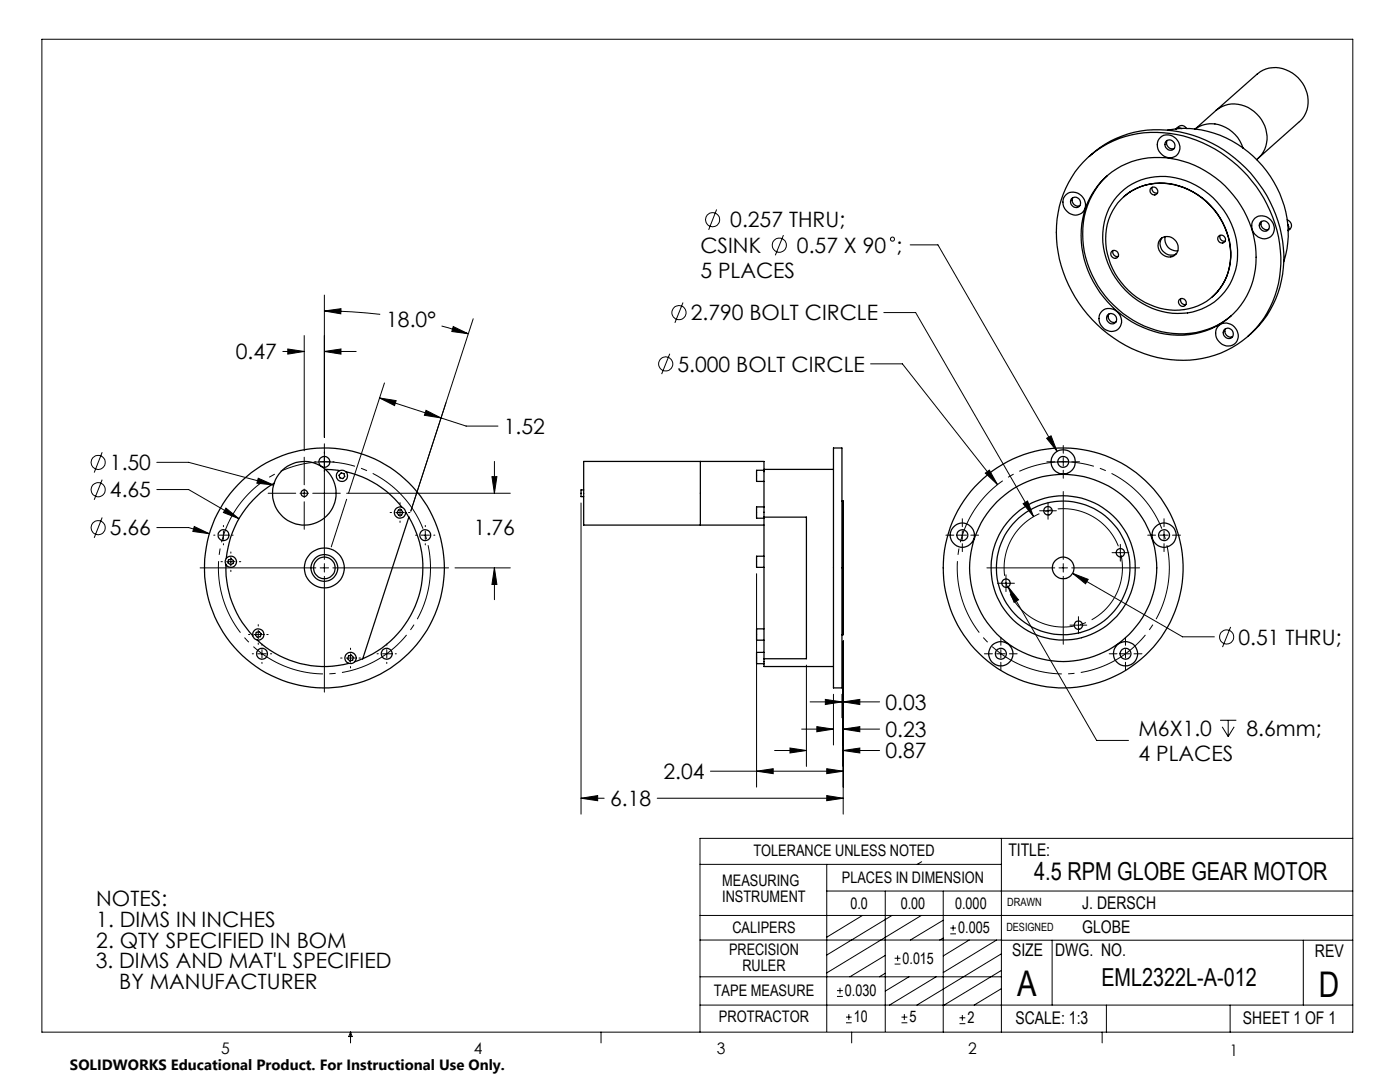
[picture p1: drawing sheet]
<svg xmlns="http://www.w3.org/2000/svg" width="279mm" height="216mm" viewBox="0 0 279 216" stroke-linecap="round" stroke-linejoin="round" font-family="sans-serif">
<g fill="none" stroke="#000" stroke-width=".2">
<path d="M8.4 7.8h261.6v198.2h-261.6zM64.7 58.9v28.4M143 41.8l-1.6 4.1M156.4 46.9l-1.7 4M181.6 48.9h5.6l23.8 41.2M56.4 70.1h4.3M57.4 69.6l3.3 .5-3.3 .6zM60.7 67v23M64.7 62.1l3.4-.5-.1 1zM64.7 62.1a98.5 98.5 0 0 1 11.2 .6M64.7 70.1l3.4-.5v1.1zM64.7 70.1h6.4"/>
<path d="M75.7 79.4l17.3 5.6h6.4M75.7 79.4l3.4 .5-.4 1zM76.7 76.4l-7.1 22M88.1 65.1l5.4 1.5M90.5 65.2l3 1.4-3.3-.5zM94.4 63.6l-12.4 38.4M133.7 70.6l-1.7 4M136.3 60.4l-1.6 4M173.7 72.6h6.4l19 24.1M176.4 62.4h6.3l23.6 40.7M20.4 90.2l-1.6 4.1M20.4 95.7l-1.6 4"/>
<path d="M31.3 92.3h6.3l17 4.5M31.3 97.7h6.3l10.1 5.8M51.5 95.4l3.1 1.4-3.3-.4zM53.5 98.4h5.5M59.9 98.4h1.7M60.7 91.2v5.5M60.7 97.6v1.7M62.4 98.4h5.5M62.8 92.1h.2M63.9 92.1h1.7M64.7 88.5v23.1M66.4 92.1h.3"/>
<path d="M69.2 99.6l-3.1 9.5M69.2 98.4h32.6M85 81.9l3 1.5-3.3-.5zM98.2 95.1h1l-.5 3.3zM98.7 92.1v6.3M196.6 94.4l.8-.6 1.7 2.9zM208.9 87.5l.9-.5 1.2 3.1zM208.9 92.1h1.6M211.3 92.1h1.7M212.2 88.9v1.6M212.2 91.3v1.7M212.2 93.8v1.6"/>
<path d="M212.2 98.1v13.5M213.9 92.1h1.5M20.4 103.3l-1.6 4M31.3 105.3h6.3l4.2 1.2M38.8 105.1l3 1.4-3.3-.5zM39.9 113.3h23.1M42.7 106.8h.2M43.7 106.8h1.7M44.1 112.1h.3M44.6 104.8v.3M44.6 105.9v1.7M44.6 108.5v.2"/>
<path d="M45.1 101.4l2.6 2.1-3.1-1.2zM45.2 112.1h1.7M46.1 110.1v.3M46.1 111.2v1.7M46.1 113.8v.3M46.3 106.8h.2M47.8 112.1h.2M60.7 100.1v5.5M63.9 113.3h1.7M64.7 112.5v1.7M64.7 115v23.1M66.4 113.3h23.1"/>
<path d="M77.9 102.3h.2M79 102.3h1.7M79.8 100.3v.3M79.8 101.4v1.7M79.8 104v.2M81.5 102.3h.3M82.9 106.8h.3M84 106.8h1.7M84.9 104.8v.3M84.9 105.9v1.7M84.9 108.5v.2M86.6 106.8h.2"/>
<path d="M90.8 113.3h11M98.7 113.3v6.4M98.7 113.3l.5 3.3h-1zM116 100.4v62.1M151 114.5v42.6M188.8 106.8h1.6M191.2 106.8h1.7M192.1 103.5v1.6M192.1 105.9v1.7M192.1 108.5v1.6M193.7 106.8h1.6M197 113.3h13.5"/>
<path d="M199.1 116.4h3.4M200.8 114.7v3.3M201.2 117.1l2.1 2.6-.9 .5zM201.2 117.1l17.7 30.6h6.3M204.2 100.5l.9-.5 1.2 3.1zM207.5 101.9h3.3M209.2 100.2v3.4M211.3 113.3h1.7M212.2 112.5v1.7M212.2 115v13.6M213.9 113.3h13.5M214.1 114.4l3.1 1.2-.6 .9z"/>
<path d="M214.1 114.4l21.9 12.7h6.4M221.9 110.3h3.4M223.6 108.6v3.4M229.1 106.8h1.5M231.5 106.8h1.7M232.3 103.5v1.6M232.3 105.9v1.7M232.3 108.5v1.6M234 106.8h1.6M49.6 126.6h.2M50.3 130.5h.3M50.7 126.6h1.7"/>
<path d="M51.4 130.5h1.7M51.5 124.6v.3M51.5 125.8v1.7M51.5 128.3v.3M52.3 128.5v.3M52.3 129.6v1.7M52.3 132.2v.2M53.2 126.6h.3M54 130.5h.2M68 131.3h.3M69.1 131.3h1.7M70 129.3v.3"/>
<path d="M70 130.5v1.7M70 133v.3M71.6 131.3h.3M75.2 130.5h.3M76.3 130.5h1.7M77.2 128.5v.3M77.2 129.6v1.7M77.2 132.2v.2M78.9 130.5h.2M160.9 132.7v20.2M164.7 139.6l3.3 .5-3.3 .5zM166.3 138.5v10.2"/>
<path d="M168 138.5v4.7M168.3 127.9v34.6M196.5 130.5h1.5M198.9 130.5h1.7M199.7 127.2v1.6M199.7 129.6v1.7M199.7 132.2v1.5M201.4 130.5h1.6M213.5 124.7h3.4M215.2 123v3.4M221.4 130.5h1.5M223.8 130.5h1.7"/>
<path d="M224.6 127.2v1.6M224.6 129.6v1.7M224.6 132.2v1.5M226.3 130.5h1.6M245.6 125.1l-1.6 4M116 159.3l3.3-.5v1zM116 159.3h4.6M131.2 159.3h37.1M141.8 153.9h26.5M151 153.9l3.3-.5v1zM154.6 149.8h6.3M157.7 149.3l3.2 .5-3.2 .4z"/>
<path d="M160 145.5h6.3M161.7 140.1h6.3M163 145l3.3 .5-3.3 .5zM165 158.8l3.3 .5-3.3 .5zM165 153.4l3.3 .5-3.3 .5zM168.3 149.8l3.3-.5v.9zM168.3 145.5l3.3-.5v1zM168.3 140.1l3.3-.5v1zM168.3 149.8h7.2M168.3 145.5h7.2M168.3 140.1h7.2M243.5 143.7h3.2"/>
<path d="M243.9 145l1.2 2M245.1 143.7v3.3M246.3 145l-1.2 2M139.7 172.5h60.1M165 177.8h105M165 172.5v33.3M176.7 177.8v28M183.9 171.9l-.8 .6M188.2 177.8v28.2M199.8 167.3v38.7M270 167.3h-130.3v38.7M139.7 182.7h130.3"/>
<path d="M139.7 187.6h60.2M139.7 194.9h60.1M167 198.8h1.2M167 197.7h1.2M167.6 197.1v1.2M172.1 182.7l-7.1 4.3M176.7 194.2l-1.2 .7M176.7 190.6l-7.1 4.3M178 182.7l-13 7.9M178.5 192.4h1.2M178.5 191.2h1.2M179.1 190.6v1.2"/>
<path d="M181.4 194.9l-4.7 2.9M183.9 182.7l-18.9 11.4M186.8 194.9l-9.3 5.7M188.2 183.6l-6.5 4M188.2 187.2l-.7 .4M189.7 186.3h1.1M189.7 185.2h1.1M190.2 184.6v1.1M193.4 187.6l-5.2 3.1M198.9 187.6l-10.7 6.5M199.8 187.6h70.2M199.8 197.3l-5.4 3.3"/>
<path d="M199.8 193.6l-11.6 7.1M199.8 190.3l-16.8 10.3M210 187.6v13M260.1 187.6v13M70 206v2.1M70 206l.3 .8h-.7zM119.9 206v2.1M139.7 200.6h130.3M168.8 204.1h1.2M168.8 203h1.2M169.4 202.4v1.1M170 206v2.1"/>
<path d="M179.9 204.1h1.2M179.9 203h1.2M180.5 202.4v1.1M191.5 204.3h1.2M191.5 203.1h1.2M192.1 202.5v1.2M220 206v2.1M220.8 200.6v5.4M245.5 200.6v5.4"/>
<circle cx="142.2" cy="43.8" r="1.41"/>
<circle cx="155.5" cy="48.9" r="1.42"/>
<circle cx="178.1" cy="47.7" r=".41"/>
<circle cx="132.9" cy="72.6" r="1.41"/>
<circle cx="135.5" cy="62.4" r="1.41"/>
<circle cx="19.6" cy="97.7" r="1.4"/>
<circle cx="19.6" cy="92.3" r="1.4"/>
<circle cx="19.6" cy="105.3" r="1.41"/>
<circle cx="244.8" cy="127.1" r="1.41"/>
</g>
<path d="M85 107.1a21.2 21.2 0 0 0-35.4-8.5 21.2 21.2 0 0 0 9.5 35.1 21.2 21.2 0 0 0 26.2-25.3l-.3-1.3M232.4 107.1a21.2 21.2 0 0 0-35.4-8.5 21.2 21.2 0 0 0 9.6 35.1 21.2 21.2 0 0 0 26.2-25.3l-.4-1.3" fill="none" stroke="#000" stroke-width=".2" stroke-dasharray="15.2 1.3 1.3 1.3" stroke-dashoffset="-1.7" stroke-linecap="butt"/>
<path d="M223.5 109.9a11.8 11.8 0 0 0-19.7-4.9 11.8 11.8 0 0 0 5.1 19.7 11.8 11.8 0 0 0 14.8-13.9l-.2-.9" fill="none" stroke="#000" stroke-width=".2" stroke-dasharray="15.2 1.3 1.3 1.3" stroke-dashoffset="-.9" stroke-linecap="butt"/>
<g fill="#000">
<path d="M75.7 79.4l3.4 .5-.4 1zM85 81.9l3 1.5-3.3-.5zM204.2 100.5l2.1 2.6-1.2-3.1zM196.6 94.4l2.5 2.3-1.7-2.9z"/>
<path d="M90.5 65.2l3 1.4-3.3-.5zM64.7 62.1l3.4-.5-.1 1zM51.5 95.4l-.2 1 3.3 .4zM38.8 105.1l-.3 .9 3.3 .5zM45.1 101.4l-.5 .9 3.1 1.2zM57.4 69.6l3.3 .5-3.3 .6zM64.7 70.1l3.4-.5v1.1zM98.2 95.1h1l-.5 3.3zM98.7 113.3l.5 3.3h-1zM208.9 87.5l2.1 2.6-1.2-3.1zM214.1 114.4l2.5 2.1 .6-.9zM201.2 117.1l1.2 3.1 .9-.5zM116 159.3l3.3-.5v1zM165 158.8l3.3 .5-3.3 .5zM151 153.9l3.3-.5v1zM165 153.4l3.3 .5-3.3 .5zM157.7 149.3l3.2 .5-3.2 .4zM168.3 149.8l3.3-.5v.9zM163 145l3.3 .5-3.3 .5zM168.3 145.5l3.3-.5v1zM164.7 139.6l3.3 .5-3.3 .5zM168.3 140.1l3.3-.5v1z"/>
</g>
<g fill="none" stroke="#000" stroke-width=".25">
<path d="M212.8 38.8a2.42 2.42 0 0 1 3.2 .5 2.42 2.42 0 0 1-.1 3.2 2.46 2.46 0 0 1-3.1-.5 2.46 2.46 0 0 1 0-3.2zM214 39.5a1.05 1.05 0 0 1 1.5 .5 1.05 1.05 0 0 1-.7 1.4 1.11 1.11 0 0 1-1.1-.7 1.11 1.11 0 0 1 .3-1.2zM214.1 39.4a1.13 1.13 0 0 0 .2 1.3 1.13 1.13 0 0 0 1.2 .3M216.1 32.4a20.4 20.4 0 0 1 21.4-4.9 26.1 26.1 0 0 1 18 26.4 19.4 19.4 0 0 1-23.3 17.7 26.1 26.1 0 0 1-21.2-27.9 20.2 20.2 0 0 1 5.1-11.3zM217.4 31.2a20.4 20.4 0 0 1 20.7-4.2 26.5 26.5 0 0 1 18.1 25.1 20 20 0 0 1-7.1 15M220.3 35.7a16 16 0 0 1 17-3.2 20.4 20.4 0 0 1 13.2 21.2 15.2 15.2 0 0 1-19 12.8 20.4 20.4 0 0 1-15.6-21.9 15.4 15.4 0 0 1 4.4-8.9zM221 35a16.3 16.3 0 0 0-4 17.6 20.2 20.2 0 0 0 19.4 14 15.2 15.2 0 0 0 9.3-3.6M223.6 38.5a13 13 0 0 1 16.8-.4 15 15 0 0 1 5.9 16.7 11.9 11.9 0 0 1-15.4 7.1 15.7 15.7 0 0 1-10.7-16.6 11.3 11.3 0 0 1 3.4-6.8zM224.3 39.2h.1M224.3 39.2a11.7 11.7 0 0 1 13.9-.9 14.4 14.4 0 0 1 7.2 14.9 11.1 11.1 0 0 1-3.4 6M224.4 39.2a12 12 0 0 1 14.6-.3 14.1 14.1 0 0 1 5.8 16.2 11.1 11.1 0 0 1-15.3 5.7 14.2 14.2 0 0 1-8.2-17l.3-.9a11.3 11.3 0 0 1 2.8-3.7zM229.8 37.5a.79 .79 0 0 1 1.1 .1 .79 .79 0 0 1-.2 1.1 .79 .79 0 0 1-1.1-.3 .79 .79 0 0 1 .2-.9z"/>
<path d="M230 37.4a.87 .87 0 0 0 1 1.1M231.6 27.4a2.42 2.42 0 0 1 3.3 .4 2.42 2.42 0 0 1-.2 3.3 2.46 2.46 0 0 1-3.1-.5 2.46 2.46 0 0 1 0-3.2zM232.8 28.1a1.08 1.08 0 0 1 1.5 .4 1.08 1.08 0 0 1-.4 1.5 1.12 1.12 0 0 1-1.2-.6 1.12 1.12 0 0 1 .1-1.3zM232.9 28a1.13 1.13 0 0 0 .2 1.3 1.13 1.13 0 0 0 1.3 .3M234.7 25.7l-1.7 .3M235.8 25.6l-1.1 .1M235.8 25.6l2.7 .2M235.8 25.6a.98 .98 0 0 0-1.1 .1M236.8 25.6a1.18 1.18 0 0 0-1.1-.6 1.18 1.18 0 0 0-1 .7M238.5 25.8a19.8 19.8 0 0 1 9.6 3.7M238.5 25.8a6 6 0 0 1 8 1 7.1 7.1 0 0 1 1.6 2.7M242.7 22l8.2-7.3a5.9 5.9 0 0 1 8.1 .8 6.1 6.1 0 0 1 .3 8.8l-8.2 7.2"/>
<path d="M242.7 22a6.2 6.2 0 0 1 9 1.8 5.9 5.9 0 0 1-.6 7.7M242.7 22l-4.2 3.8M248.1 29.5a21.7 21.7 0 0 1 8.9 15.3M251.1 31.5l-.3 .4M221.9 50.1a.79 .79 0 0 1 1.2 .4 .79 .79 0 0 1-.7 1l-.3-.1a.83 .83 0 0 1-.2-1.3zM222.1 50a.87 .87 0 0 0 1.1 1.2M231.6 47.7a2.16 2.16 0 0 1 3 .3 2.16 2.16 0 0 1-.2 3 2.21 2.21 0 0 1-2.7-.5 2.21 2.21 0 0 1-.1-2.8zM231.9 47.4a2.21 2.21 0 0 0 .2 2.7 2.21 2.21 0 0 0 2.6 .6M232.6 47.2a2.33 2.33 0 0 0 2.4 2.9M235 50.1h.1M235.3 59.9a.78 .78 0 0 1 1.3 .1 .78 .78 0 0 1-.7 1.1l-.5-.2a.82 .82 0 0 1-.1-1zM235.7 59.6a.87 .87 0 0 0 1 1.1"/>
<path d="M243.3 47.1a.79 .79 0 0 1 1.2 .3 .79 .79 0 0 1-.8 1.1l-.4-.3a.79 .79 0 0 1 0-1.1zM243.5 47a.89 .89 0 0 0 1 1.1M250.4 43.6a2.44 2.44 0 0 1 3.3 .4 2.44 2.44 0 0 1-.2 3.3 2.47 2.47 0 0 1-3.1-.6 2.47 2.47 0 0 1 0-3.1zM251.5 44.4a1.04 1.04 0 0 1 1.6 .2 1.04 1.04 0 0 1-.6 1.5 1.15 1.15 0 0 1-1-1.7zM251.8 44.2a1.13 1.13 0 0 0 .1 1.3 1.13 1.13 0 0 0 1.3 .3M256.9 43.9a1.18 1.18 0 0 1 .8 1 1.18 1.18 0 0 1-.6 1.1M257 44.8l.1 1.2M257 44.8a1.06 1.06 0 0 1 .1 1.2M257.1 46a16.4 16.4 0 0 1-.9 6.2M220 62.1a2.42 2.42 0 0 1 3.2 .4 2.42 2.42 0 0 1-.1 3.3 2.46 2.46 0 0 1-3.1-.6 2.46 2.46 0 0 1 0-3.1zM221.2 62.7a1.08 1.08 0 0 1 1.5 .4 1.08 1.08 0 0 1-.4 1.5 1.12 1.12 0 0 1-1.3-.5 1.12 1.12 0 0 1 .2-1.4zM221.3 62.7a1.13 1.13 0 0 0 .2 1.2 1.13 1.13 0 0 0 1.2 .3"/>
<path d="M243.2 65a2.41 2.41 0 0 1 3.3 .4 2.41 2.41 0 0 1-.2 3.3 2.44 2.44 0 0 1-3.1-.6 2.44 2.44 0 0 1 0-3.1zM244.3 65.9a1.04 1.04 0 0 1 1.7 .1 1.04 1.04 0 0 1-.7 1.6 1.15 1.15 0 0 1-1-1.7zM244.6 65.6a1.13 1.13 0 0 0 .1 1.3 1.13 1.13 0 0 0 1.3 .3M54.7 96.4a19.7 19.7 0 0 0-9.5 15M64.9 93.7l2.9 .2M68.1 94.4l.6 .1 .1 .6-.4 .4-.6-.1-.1-.6zM69 94.1a19.6 19.6 0 0 1 11.2 7.1M116.5 97.8h-.5v1.3h.5M139.8 92.1v12.7M152.5 93.8v9.4M152.5 93.7v.1M152.5 93.8h-1.5v2.3h1.5"/>
<path d="M152.5 93.7v-1.6h-36v12.7h36M152.5 93.7h13.8M166.3 89.4h1.7v47.9h-1.7zM168 100h.3l-.1 26.6M168.2 100v26.6M45.1 112.6a19.8 19.8 0 0 0 5.3 14.3M45.6 111.8l.5-.3 .5 .4-.1 .5-.5 .3-.5-.4zM79.5 101.8l.6-.1 .3 .5-.2 .6h-.6l-.4-.5zM81 102.2l.6 1M81.6 103.2a19.7 19.7 0 0 1-9.2 28.2M81.6 103.2l-9.2 28.2M152.5 103.2h8.4v28.2h-8.4"/>
<path d="M152.5 101.1h-1.5v2.3h1.5M152.5 111h-1.5v2.2h1.5M152.5 103.2v28.2M51.2 126.2l.5-.2 .4 .5-.1 .5-.6 .2-.4-.5zM51.3 127.7a19.5 19.5 0 0 0 18.3 4.7M69.6 130.9l.5-.2 .4 .5-.1 .5-.6 .2-.4-.5zM72.4 131.4l-1.6 .6M152.5 132.4v.6h13.8M152.5 131.4v1M152.5 130.2h-1.5v2.2h1.5M152.5 125.5h-1.5v2.2h1.5M168.2 126.6l-.2 .1"/>
<circle cx="60.7" cy="98.4" r="6.3"/>
<circle cx="60.7" cy="98.4" r=".66"/>
<circle cx="64.7" cy="92.2" r="1.08"/>
<circle cx="68.2" cy="95" r="1.12"/>
<circle cx="212.2" cy="92.2" r="1.08"/>
<circle cx="212.2" cy="92.2" r="2.43"/>
<circle cx="44.6" cy="106.8" r="1.09"/>
<circle cx="46.1" cy="112.1" r="1.12"/>
<circle cx="64.7" cy="113.3" r="2.67"/>
<circle cx="64.7" cy="113.3" r="24"/>
<circle cx="64.7" cy="113.3" r="2.15"/>
<circle cx="64.7" cy="113.3" r="4"/>
<circle cx="79.8" cy="102.3" r="1.12"/>
<circle cx="84.8" cy="106.8" r="1.09"/>
<circle cx="192" cy="106.8" r="2.42"/>
<circle cx="192" cy="106.8" r="1.09"/>
<circle cx="200.8" cy="116.3" r=".83"/>
<circle cx="209.1" cy="101.9" r=".84"/>
<circle cx="212.2" cy="113.3" r="2.17"/>
<circle cx="212.2" cy="113.3" r="13.3"/>
<circle cx="212.2" cy="113.3" r="18.7"/>
<circle cx="212.2" cy="113.3" r="23.9"/>
<circle cx="212.2" cy="113.3" r="14.4"/>
<circle cx="223.6" cy="110.3" r=".83"/>
<circle cx="232.3" cy="106.8" r="2.4"/>
<circle cx="232.3" cy="106.8" r="1.1"/>
<circle cx="51.5" cy="126.6" r="1.12"/>
<circle cx="52.3" cy="130.5" r="1.09"/>
<circle cx="70" cy="131.3" r="1.12"/>
<circle cx="77.2" cy="130.5" r="1.09"/>
<circle cx="199.7" cy="130.4" r="2.42"/>
<circle cx="199.7" cy="130.5" r="1.09"/>
<circle cx="215.2" cy="124.8" r=".83"/>
<circle cx="224.6" cy="130.5" r="1.1"/>
<circle cx="224.6" cy="130.5" r="2.41"/>
</g>
<g font-size="7.1">
<text x="203" y="198.7">A</text>
<text x="263.2" y="198.9">D</text>
</g>
<g font-size="4.9">
<text x="206.4" y="175.7">4.5 RPM GLOBE GEAR MOTOR</text>
<text x="219.8" y="196.7">EML2322L-A-012</text>
</g>
<g font-size="4.2">
<text x="145.7" y="45.4">0.257 THRU;</text>
<text x="139.8" y="50.5">CSINK</text>
<text x="159" y="50.5">0.57 X 90 ;</text>
<text x="139.8" y="55.5">5 PLACES</text>
<text x="77.1" y="65.3">18.0°</text>
<text x="137.9" y="63.9">2.790 BOLT CIRCLE</text>
<text x="47.1" y="71.7">0.47</text>
<text x="135.2" y="74.2">5.000 BOLT CIRCLE</text>
<text x="100.6" y="86.6">1.52</text>
<text x="21.9" y="93.8">1.50</text>
<text x="21.9" y="99.3">4.65</text>
<text x="21.9" y="106.8">5.66</text>
<text x="94.6" y="106.8">1.76</text>
<text x="247.1" y="128.6">0.51 THRU;</text>
<text x="176.7" y="141.6">0.03</text>
<text x="176.7" y="147.1">0.23</text>
<text x="227.2" y="146.8">M6X1.0</text>
<text x="248.8" y="146.8">8.6mm;</text>
<text x="132.4" y="155.5">2.04</text>
<text x="176.7" y="151.3">0.87</text>
<text x="227.2" y="151.9">4 PLACES</text>
<text x="121.8" y="160.8">6.18</text>
<text x="19.2" y="180.8">NOTES:</text>
<text x="19.2" y="185">1. DIMS IN INCHES</text>
<text x="19.2" y="189.2">2. QTY SPECIFIED IN BOM</text>
<text x="19.1" y="193.2">3. DIMS AND MAT'L SPECIFIED</text>
<text x="23.8" y="197.4">BY MANUFACTURER</text>
</g>
<g font-size="3.5">
<text x="201.2" y="170.7">TITLE:</text>
<text x="216" y="181.4">J. DERSCH</text>
<text x="202" y="190.8">SIZE</text>
<text x="210.6" y="190.8">DWG. NO.</text>
<text x="216" y="186.2">GLOBE</text>
<text x="262.4" y="190.9">REV</text>
<text x="202.7" y="204.4">SCALE: 1:3</text>
<text x="248.1" y="204.4">SHEET 1 OF 1</text>
</g>
<g font-size="3.2">
<text x="150.4" y="170.8">TOLERANCE UNLESS NOTED</text>
<text x="144.1" y="176.7">MEASURING</text>
<text x="144.1" y="179.9">INSTRUMENT</text>
<text x="168" y="176.2">PLACES IN DIMENSION</text>
<text x="169.7" y="181.4">0.0</text>
<text x="179.8" y="181.4">0.00</text>
<text x="190.6" y="181.4">0.000</text>
<text x="145.5" y="190.6">PRECISION</text>
<text x="146.2" y="186.2">CALIPERS</text>
<text x="191.2" y="186.2">0.005</text>
<text x="148.2" y="193.8">RULER</text>
<text x="180.1" y="192.3">0.015</text>
<text x="142.4" y="198.7">TAPE MEASURE</text>
<text x="168.6" y="198.7">0.030</text>
<text x="143.5" y="204">PROTRACTOR</text>
<text x="170.4" y="204">10</text>
<text x="181.5" y="204">5</text>
<text x="193.1" y="204.2">2</text>
<text x="44.2" y="210.4">5</text>
<text x="94.6" y="210.3">4</text>
<text x="143.1" y="210.4">3</text>
<text x="193.2" y="210.3">2</text>
<text x="245.4" y="210.6">1</text>
</g>
<text font-size="3" x="14" y="213.5">SOLIDWORKS Educational Product. For Instructional Use Only.</text>
<g font-size="2.3">
<text x="200.8" y="185.7">DESIGNED</text>
<text x="201" y="180.9">DRAWN</text>
</g>
</svg>
